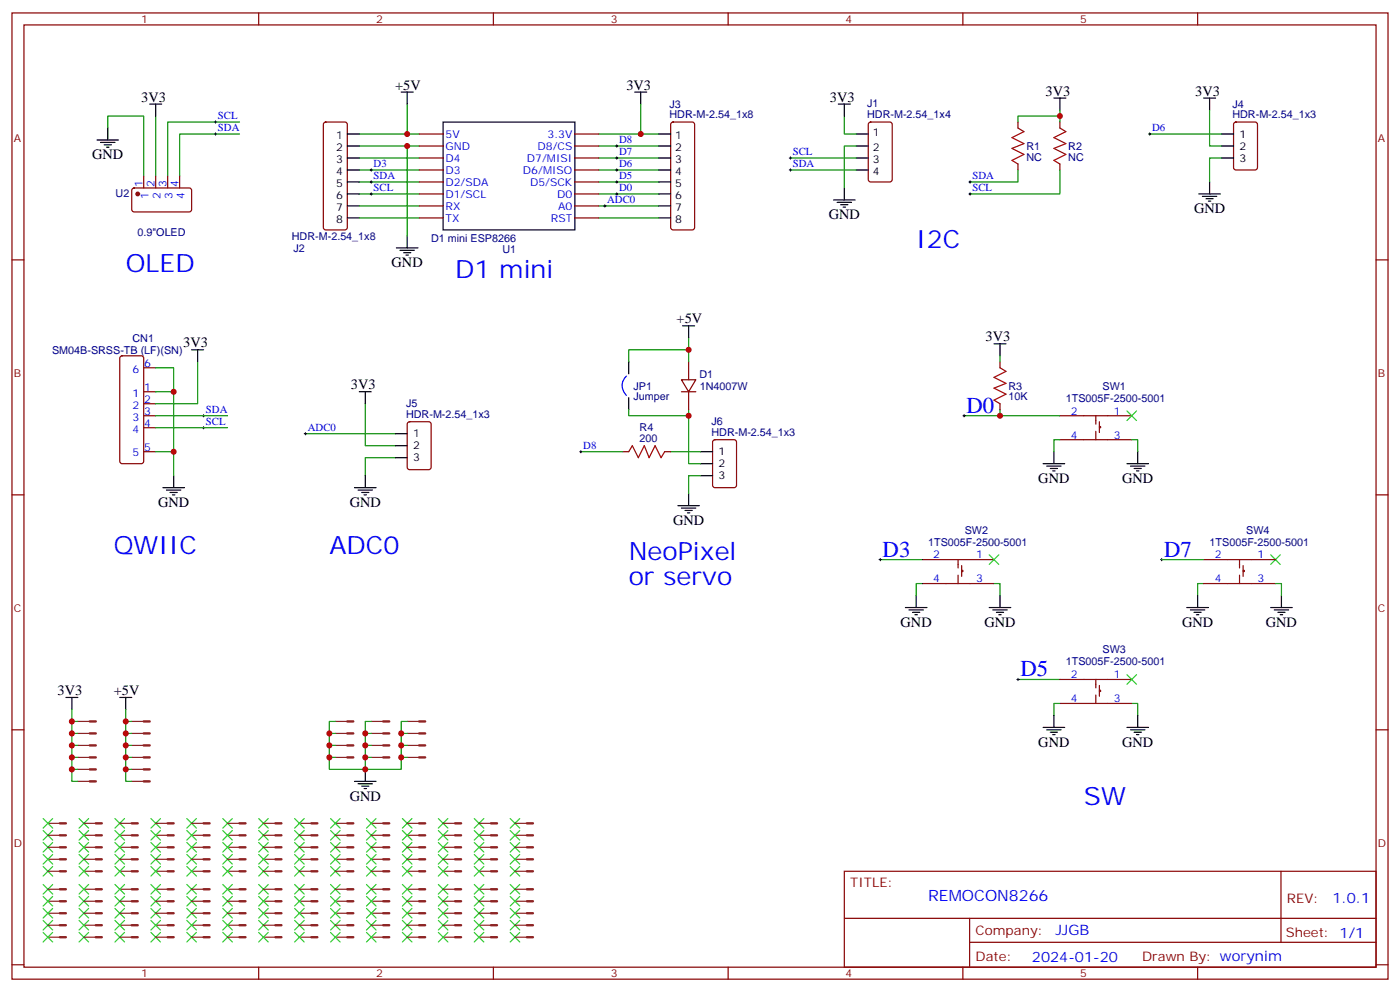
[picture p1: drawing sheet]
<svg xmlns="http://www.w3.org/2000/svg" width="412mm" height="292mm" viewBox="0 0 412 292" stroke-linecap="round" stroke-linejoin="round" font-family="sans-serif">
<g fill="none" stroke="#870000" stroke-width=".35">
<path d="M3.5 3.8h405.4v284.3h-405.4zM7.1 7.3h398.2v277.3h-398.2zM76.2 3.8v3.5M145.3 3.8v3.5M214.5 3.8v3.5M283.6 3.8v3.5M352.8 3.8v3.5M95.5 36.1l.5-.2h5.6l.5 .2 .2 .5v30.4l-.2 .5-.5 .2h-5.6l-.5-.3-.3-.4v-30.4zM123.5 39.4h7M169.3 39.4h7.1M197.8 36.1l.5-.2h5.6l.5 .2 .2 .5v30.4l-.2 .5-.5 .2h-5.6l-.5-.3-.2-.4v-30.4zM256 36.1l.5-.2h5.6l.7 .4v16.5l-.4 .7-5.9 .1-.7-.5v-16.5z"/>
<path d="M299.9 35.9v1.8M312.2 35.9v1.8M363.6 36.1l.5-.2h5.6l.7 .4v13l-.4 .7h-5.9l-.7-.4v-13zM39 55.5l.5-.2 16.5 .1 .4 .6v5.9l-.7 .5-16.5-.1-.4-.6v-5.7zM42.3 51.8v3.5M45.9 51.8v3.5M49.4 51.8v3.5M52.9 51.8v3.5M123.5 57.1h7M123.5 53.6h7M123.5 50h7M123.5 46.5h7"/>
<path d="M123.5 43h7M169.3 57.1h7.1M169.3 53.6h7.1M169.3 50h7.1M169.3 46.5h7.1M169.3 43h7.1M299.9 48.3v1.7M312.2 48.3v1.7M3.5 76.5h3.6M123.5 64.1h7M123.5 60.6h7M169.3 64.1h7.1"/>
<path d="M169.3 60.6h7.1M405.3 76.5h3.6M35.5 104.9l.5-.2h5.6l.5 .2 .2 .5v30.3l-.2 .5-.5 .3h-5.6l-.5-.3-.2-.5v-30.3zM42.3 115.3h3.6M42.3 118.8h3.6M42.3 108.2h3.6M200.7 111.8h4.3l-2.2 3.5zM200.7 115.3h4.3M202.8 106.5v5.3M202.8 115.3v5.3M294.6 106.5v1.7M294.6 118.8v1.8"/>
<path d="M42.3 122.3h3.6M42.3 132.9h3.6M42.3 125.9h3.6M120.2 124.3l.4-.2h5.7l.6 .4 .1 13-.5 .7h-5.9l-.6-.4-.1-13zM183.4 132.9h1.8M195.8 132.9h1.8M210.1 129.6l.5-.2h5.7l.6 .4 .1 13-.5 .7h-5.9l-.6-.5-.1-12.9zM312.2 129.4h21.2M312.2 122.3h21.2M322.8 122.3v2.5M322.8 126.9v2.5M323.8 125.5h.4v.4h-.4"/>
<path d="M323.8 124.1v3.2M3.5 145.6h3.6M405.3 145.6h3.6M271.6 171.7h21.2M271.6 164.7h21.2M282.2 164.7v2.4M282.2 169.3v2.4M283.3 167.9h.3v.3h-.3M283.3 166.4v3.2M354.5 171.7h21.2M354.5 164.7h21.2M365.1 164.7v2.4"/>
<path d="M365.1 169.3v2.4M366.2 167.9h.3v.3h-.3M366.2 166.4v3.2M312.2 200h21.2M322.8 200v2.4M3.5 214.8h3.6M312.2 207h21.2M322.8 204.5v2.5M323.8 203.1h.4v.4h-.4M323.8 201.7v3.2M405.3 214.8h3.6M248.7 256.4h156.6v28.2h-156.6z"/>
<path d="M377.3 256.4v20.9M248.7 270.2h156.5M285.6 277.3h119.6M285.6 270.2v14.2M3.5 283.9h3.6M76.2 284.6v3.5M145.3 284.6v3.5M214.5 284.6v3.5M283.6 284.6v3.5M352.8 284.6v3.5M405.3 283.9h3.6"/>
</g>
<g fill="none" stroke="#000" stroke-width=".35">
<path d="M31.7 37.7v3.5M44.1 30.6h3.5M45.9 30.6v3.5M102.3 39.4h3.5M118.2 27.1h3.5M119.9 27.1v3.5M130.5 35.9h38.8v31.8h-38.8zM187 27.1h3.5M188.7 27.1v3.5M194 39.4h3.6M246.9 30.6h3.6M248.7 30.6v3.5"/>
<path d="M252.2 39.4h3.6M310.4 28.9h3.6M312.2 28.9v3.5M354.5 28.9h3.6M356.3 28.9v3.5M359.8 39.4h3.6M28.6 41.2h6.3M29.6 41.9h4.3M30.7 42.6h2.1M31.4 43.3h.7M102.3 43h3.5M102.3 46.5h3.5"/>
<path d="M102.3 50h3.5M102.3 57.1h3.5M102.3 53.6h3.5M194 43h3.6M194 46.5h3.6M194 50h3.6M194 57.1h3.6M194 53.6h3.6M245.5 58.8h6.4M246.6 59.5h4.2M248.7 55.3v3.5M252.2 43h3.6"/>
<path d="M252.2 46.5h3.6M252.2 50h3.6M353.1 57.1h6.4M354.2 57.8h4.2M355.2 58.5h2.2M356 59.2h.7M356.3 53.6v3.5M359.8 43h3.6M359.8 46.5h3.6M102.3 60.6h3.5M102.3 64.1h3.5M116.8 73h6.3"/>
<path d="M117.8 73.7h4.3M118.9 74.4h2.1M119.6 75.1h.7M119.9 69.4v3.6M194 60.6h3.6M194 64.1h3.6M247.6 60.3h2.2M248.4 61h.7M201.1 95.9h3.5M202.8 95.9v3.5M56.4 102.9h3.6M58.2 102.9v3.6"/>
<path d="M105.8 115.3h3.6M107.6 115.3v3.5M185.2 106.5v3.5M185.2 117.1v3.5M292.8 101.2h3.5M294.6 101.2v3.5M51.2 140v3.5M107.6 140v3.5M116.4 134.7h3.5M116.4 127.6h3.5M116.4 131.2h3.5M206.4 136.5h3.5"/>
<path d="M206.4 140h3.5M206.4 132.9h3.5M307.3 136.5h6.3M308.3 137.2h4.3M309.4 137.9h2.1M310.1 138.6h.7M310.4 132.9v3.6M332 136.5h6.3M333 137.2h4.3M334.1 137.9h2.1M334.8 138.6h.7M335.1 132.9v3.6"/>
<path d="M48 143.5h6.3M49 144.2h4.3M50.1 144.9h2.1M50.8 145.6h.7M104.4 143.5h6.4M105.5 144.2h4.2M106.5 144.9h2.2M107.2 145.6h.7M199.7 148.8h6.3M200.7 149.5h4.3M201.8 150.2h2.1M202.5 150.9h.7"/>
<path d="M202.8 145.3v3.5M266.7 178.8h6.3M267.8 179.5h4.2M269.9 175.3v3.5M291.4 178.8h6.3M292.5 179.5h4.2M294.6 175.3v3.5M349.6 178.8h6.4M350.7 179.5h4.2M352.8 175.3v3.5M374.3 178.8h6.3M375.4 179.5h4.2"/>
<path d="M377.5 175.3v3.5M268.8 180.2h2.1M269.5 180.9h.7M293.5 180.2h2.1M294.2 180.9h.7M351.7 180.2h2.1M352.4 180.9h.7M376.4 180.2h2.1M377.1 180.9h.7M19.4 205.2h3.5M21.2 205.2v3.6M35.3 205.2h3.5"/>
<path d="M37 205.2v3.6M307.3 214.1h6.3M308.3 214.8h4.3M309.4 215.5h2.1M310.1 216.2h.7M310.4 210.5v3.6M332 214.1h6.3M333 214.8h4.3M334.1 215.5h2.1M334.8 216.2h.7M335.1 210.5v3.6M104.4 229.9h6.4"/>
<path d="M105.5 230.6h4.2M106.5 231.4h2.2M107.2 232.1h.7M107.6 226.4v3.5"/>
</g>
<g fill="none" stroke="#008700" stroke-width=".35">
<path d="M31.7 37.7v-3.6h10.6v17.7M45.9 34.1v17.7M70.6 35.9h-21.2v15.9M70.6 39.4h-17.7v12.4M105.8 39.4h14.1M119.9 30.6v8.8h3.6M188.7 30.6v8.8h-12.3M188.7 39.4h5.3M248.7 34.1v5.3h3.5M312.2 32.4v1.7h-12.3v1.8M312.2 34.1v1.8M338.7 39.4h21.1"/>
<path d="M356.3 32.4v10.6h3.5M105.8 57.1h17.7M105.8 53.6h17.7M105.8 50h17.7M105.8 46.5h17.7M105.8 43h14.1M123.5 43h-3.6v26.4M176.4 57.1h17.6M176.4 43h17.6M176.4 46.5h17.6M176.4 50h17.6M176.4 53.6h17.6"/>
<path d="M232.8 50h19.4M232.8 46.5h19.4M252.2 43h-3.5v12.3M299.9 50v3.6h-14.1M312.2 50v7.1h-26.4M359.8 46.5h-3.5v7.1M105.8 60.6h17.7M105.8 64.1h17.7M176.4 60.6h17.6M176.4 64.1h17.6M202.8 99.4v7.1M45.9 115.3h5.3v24.7"/>
<path d="M45.9 108.2h5.3v7.1M58.2 106.5v12.3h-12.3M107.6 118.8v12.4h8.8M202.8 102.9h-17.6v3.6M294.6 104.7v1.8M45.9 122.3h21.1M45.9 132.9h5.3M45.9 125.9h21.1M90 127.6h26.4M116.4 134.7h-8.8v5.3M171.1 132.9h12.3M185.2 120.6v1.7h17.6"/>
<path d="M197.6 132.9h8.8M202.8 120.6v15.9h3.6M206.4 140h-3.6v5.3M284 122.3h28.2M294.6 120.6v1.7M312.2 129.4h-1.8v3.5M333.4 129.4h1.7v3.5M259.3 164.7h12.3M271.6 171.7h-1.7v3.6M292.8 171.7h1.8v3.6M342.2 164.7h12.3M354.5 171.7h-1.7v3.6"/>
<path d="M375.7 171.7h1.8v3.6M299.9 200h12.3M21.2 219.4h1.7M21.2 215.8h1.7M21.2 208.8v3.5M22.9 212.3h-1.7v17.6h1.7M37 219.4h1.8M37 215.8h1.8M37 208.8v3.5M38.8 212.3h-1.8v17.6h1.8M97 219.4h1.8M97 215.8h1.8"/>
<path d="M98.8 212.3h-1.8v14.1h21.2v-14.1h1.7M107.6 215.8v3.6h1.8M107.6 219.4v3.5h1.8M109.4 212.3h-1.8v3.5h1.8M118.2 219.4h1.7M118.2 215.8h1.7M312.2 207h-1.8v3.5M333.4 207h1.7v3.5M21.2 222.9h1.7M21.2 226.4h1.7M37 222.9h1.8M37 226.4h1.8"/>
<path d="M97 222.9h1.8M107.6 222.9v3.5M118.2 222.9h1.7"/>
</g>
<path d="M299.9 37.7l1.7 1-3.5 1.8 3.5 1.8-3.5 1.4 3.5 1.7-3.5 1.8 1.8 1.1M312.2 37.7l1.8 1-3.6 1.8 3.6 1.8-3.6 1.4 3.6 1.7-3.6 1.8 1.8 1.1M294.6 108.2l1.7 1.1-3.5 1.8 3.5 1.7-3.5 1.4 3.5 1.8-3.5 1.8 1.8 1M185.2 132.9l1.1-1.7 1.7 3.5 1.8-3.5 1.4 3.5 1.8-3.5 1.7 3.5 1.1-1.8" fill="none" stroke="#a10000" stroke-width=".35"/>
<g fill="none" stroke="#000" stroke-width=".29">
<path d="M63.1 39.4h.8M63.1 35.9h.8M63.5 35.6v.7M63.5 39.1v.7M338.3 39.4h.7M338.7 39.1v.7M109 57.1h.7M109 50h.7M109 53.6h.7M109.4 49.7v.7M109.4 53.2v.7M109.4 56.7v.7"/>
<path d="M181.3 43h.7M181.3 57.1h.7M181.3 50h.7M181.3 53.6h.7M181.3 46.5h.7M181.7 42.6v.7M181.7 46.1v.7M181.7 49.7v.7M181.7 53.2v.7M181.7 56.7v.7M232.5 50h.7M232.5 46.5h.7"/>
<path d="M232.8 46.1v.7M232.8 49.7v.7M285.4 57.1h.7M285.4 53.6h.7M285.8 53.2v.7M285.8 56.7v.7M177.8 60.6h.7M178.2 60.3v.7M59.6 122.3h.7M59.6 125.9h.7M60 122v.7M60 125.5v.7"/>
<path d="M89.6 127.6h.7M90 127.3v.7M170.7 132.9h.7M171.1 132.6v.7M283.6 122.3h.7M284 122v.7M258.9 164.7h.7M259.3 164.3v.7M341.8 164.7h.7M342.2 164.3v.7M299.5 200h.7M299.9 199.6v.7"/>
</g>
<g fill="none" stroke="#3c3" stroke-width=".35">
<path d="M332 120.9l2.8 2.9M334.8 120.9l-2.8 2.9M291.4 163.3l2.8 2.8M294.2 163.3l-2.8 2.8M374.3 163.3l2.8 2.8M377.1 163.3l-2.8 2.8M332 198.5l2.8 2.9M334.8 198.5l-2.8 2.9M12.7 240.9l2.8 2.8M12.7 244.4l2.8 2.8M12.7 251.5l2.8 2.8M12.7 247.9l2.8 2.9"/>
<path d="M12.7 255l2.8 2.8M15.5 240.9l-2.8 2.8M15.5 244.4l-2.8 2.8M15.5 251.5l-2.8 2.8M15.5 247.9l-2.8 2.9M15.5 255l-2.8 2.8M23.3 255l2.8 2.8M23.3 247.9l2.8 2.9M23.3 251.5l2.8 2.8M23.3 244.4l2.8 2.8M23.3 240.9l2.8 2.8M26.1 240.9l-2.8 2.8"/>
<path d="M26.1 244.4l-2.8 2.8M26.1 255l-2.8 2.8M26.1 247.9l-2.8 2.9M26.1 251.5l-2.8 2.8M33.9 255l2.8 2.8M33.9 251.5l2.8 2.8M33.9 247.9l2.8 2.9M33.9 244.4l2.8 2.8M33.9 240.9l2.8 2.8M36.7 244.4l-2.8 2.8M36.7 240.9l-2.8 2.8M36.7 255l-2.8 2.8"/>
<path d="M36.7 247.9l-2.8 2.9M36.7 251.5l-2.8 2.8M44.4 255l2.9 2.8M44.4 247.9l2.9 2.9M44.4 251.5l2.9 2.8M44.4 244.4l2.9 2.8M44.4 240.9l2.9 2.8M47.3 244.4l-2.9 2.8M47.3 240.9l-2.9 2.8M47.3 255l-2.9 2.8M47.3 247.9l-2.9 2.9M47.3 251.5l-2.9 2.8"/>
<path d="M55 255l2.9 2.8M55 251.5l2.9 2.8M55 247.9l2.9 2.9M55 244.4l2.9 2.8M55 240.9l2.9 2.8M57.9 244.4l-2.9 2.8M57.9 240.9l-2.9 2.8M57.9 255l-2.9 2.8M57.9 247.9l-2.9 2.9M57.9 251.5l-2.9 2.8M65.6 240.9l2.8 2.8M65.6 244.4l2.8 2.8"/>
<path d="M65.6 255l2.8 2.8M65.6 247.9l2.8 2.9M65.6 251.5l2.8 2.8M68.4 244.4l-2.8 2.8M68.4 240.9l-2.8 2.8M68.4 255l-2.8 2.8M68.4 247.9l-2.8 2.9M68.4 251.5l-2.8 2.8M76.2 251.5l2.8 2.8M76.2 240.9l2.8 2.8M76.2 244.4l2.8 2.8M76.2 247.9l2.8 2.9"/>
<path d="M76.2 255l2.8 2.8M79 251.5l-2.8 2.8M79 255l-2.8 2.8M79 244.4l-2.8 2.8M79 247.9l-2.8 2.9M79 240.9l-2.8 2.8M86.8 240.9l2.8 2.8M86.8 244.4l2.8 2.8M86.8 251.5l2.8 2.8M86.8 247.9l2.8 2.9M86.8 255l2.8 2.8M89.6 251.5l-2.8 2.8"/>
<path d="M89.6 255l-2.8 2.8M89.6 240.9l-2.8 2.8M89.6 244.4l-2.8 2.8M89.6 247.9l-2.8 2.9M97.4 240.9l2.8 2.8M97.4 244.4l2.8 2.8M97.4 251.5l2.8 2.8M97.4 247.9l2.8 2.9M97.4 255l2.8 2.8M100.2 251.5l-2.8 2.8M100.2 255l-2.8 2.8M100.2 240.9l-2.8 2.8"/>
<path d="M100.2 244.4l-2.8 2.8M100.2 247.9l-2.8 2.9M107.9 240.9l2.9 2.8M107.9 244.4l2.9 2.8M107.9 251.5l2.9 2.8M107.9 247.9l2.9 2.9M107.9 255l2.9 2.8M110.8 240.9l-2.9 2.8M110.8 244.4l-2.9 2.8M110.8 251.5l-2.9 2.8M110.8 247.9l-2.9 2.9M110.8 255l-2.9 2.8"/>
<path d="M118.5 251.5l2.9 2.8M118.5 255l2.9 2.8M118.5 244.4l2.9 2.8M118.5 240.9l2.9 2.8M118.5 247.9l2.9 2.9M121.4 240.9l-2.9 2.8M121.4 244.4l-2.9 2.8M121.4 251.5l-2.9 2.8M121.4 255l-2.9 2.8M121.4 247.9l-2.9 2.9M129.1 255l2.8 2.8M129.1 247.9l2.8 2.9"/>
<path d="M129.1 251.5l2.8 2.8M129.1 244.4l2.8 2.8M129.1 240.9l2.8 2.8M131.9 255l-2.8 2.8M131.9 247.9l-2.8 2.9M131.9 251.5l-2.8 2.8M131.9 244.4l-2.8 2.8M131.9 240.9l-2.8 2.8M139.7 255l2.8 2.8M139.7 251.5l2.8 2.8M139.7 247.9l2.8 2.9M139.7 244.4l2.8 2.8"/>
<path d="M139.7 240.9l2.8 2.8M142.5 244.4l-2.8 2.8M142.5 240.9l-2.8 2.8M142.5 255l-2.8 2.8M142.5 247.9l-2.8 2.9M142.5 251.5l-2.8 2.8M150.3 255l2.8 2.8M150.3 251.5l2.8 2.8M150.3 244.4l2.8 2.8M150.3 240.9l2.8 2.8M150.3 247.9l2.8 2.9M153.1 244.4l-2.8 2.8"/>
<path d="M153.1 240.9l-2.8 2.8M153.1 251.5l-2.8 2.8M153.1 247.9l-2.8 2.9M153.1 255l-2.8 2.8M12.7 260.3l2.8 2.8M12.7 263.8l2.8 2.8M12.7 274.4l2.8 2.8M12.7 267.3l2.8 2.9M12.7 270.9l2.8 2.8M15.5 270.9l-2.8 2.8M15.5 274.4l-2.8 2.8M15.5 267.3l-2.8 2.9"/>
<path d="M15.5 263.8l-2.8 2.8M15.5 260.3l-2.8 2.8M23.3 260.3l2.8 2.8M23.3 263.8l2.8 2.8M23.3 270.9l2.8 2.8M23.3 267.3l2.8 2.9M23.3 274.4l2.8 2.8M26.1 270.9l-2.8 2.8M26.1 274.4l-2.8 2.8M26.1 260.3l-2.8 2.8M26.1 263.8l-2.8 2.8M26.1 267.3l-2.8 2.9"/>
<path d="M33.9 260.3l2.8 2.8M33.9 263.8l2.8 2.8M33.9 267.3l2.8 2.9M33.9 270.9l2.8 2.8M33.9 274.4l2.8 2.8M36.7 270.9l-2.8 2.8M36.7 274.4l-2.8 2.8M36.7 260.3l-2.8 2.8M36.7 263.8l-2.8 2.8M36.7 267.3l-2.8 2.9M44.4 260.3l2.9 2.8M44.4 263.8l2.9 2.8"/>
<path d="M44.4 270.9l2.9 2.8M44.4 267.3l2.9 2.9M44.4 274.4l2.9 2.8M47.3 274.4l-2.9 2.8M47.3 260.3l-2.9 2.8M47.3 263.8l-2.9 2.8M47.3 270.9l-2.9 2.8M47.3 267.3l-2.9 2.9M55 263.8l2.9 2.8M55 270.9l2.9 2.8M55 267.3l2.9 2.9M55 274.4l2.9 2.8"/>
<path d="M55 260.3l2.9 2.8M57.9 263.8l-2.9 2.8M57.9 270.9l-2.9 2.8M57.9 267.3l-2.9 2.9M57.9 274.4l-2.9 2.8M57.9 260.3l-2.9 2.8M65.6 274.4l2.8 2.8M65.6 260.3l2.8 2.8M65.6 263.8l2.8 2.8M65.6 270.9l2.8 2.8M65.6 267.3l2.8 2.9M68.4 260.3l-2.8 2.8"/>
<path d="M68.4 263.8l-2.8 2.8M68.4 270.9l-2.8 2.8M68.4 267.3l-2.8 2.9M68.4 274.4l-2.8 2.8M76.2 270.9l2.8 2.8M76.2 274.4l2.8 2.8M76.2 267.3l2.8 2.9M76.2 263.8l2.8 2.8M76.2 260.3l2.8 2.8M79 260.3l-2.8 2.8M79 263.8l-2.8 2.8M79 274.4l-2.8 2.8"/>
<path d="M79 267.3l-2.8 2.9M79 270.9l-2.8 2.8M86.8 274.4l2.8 2.8M86.8 270.9l2.8 2.8M86.8 267.3l2.8 2.9M86.8 263.8l2.8 2.8M86.8 260.3l2.8 2.8M89.6 263.8l-2.8 2.8M89.6 260.3l-2.8 2.8M89.6 274.4l-2.8 2.8M89.6 267.3l-2.8 2.9M89.6 270.9l-2.8 2.8"/>
<path d="M97.4 274.4l2.8 2.8M97.4 270.9l2.8 2.8M97.4 267.3l2.8 2.9M97.4 263.8l2.8 2.8M97.4 260.3l2.8 2.8M100.2 263.8l-2.8 2.8M100.2 260.3l-2.8 2.8M100.2 274.4l-2.8 2.8M100.2 267.3l-2.8 2.9M100.2 270.9l-2.8 2.8M107.9 274.4l2.9 2.8M107.9 270.9l2.9 2.8"/>
<path d="M107.9 267.3l2.9 2.9M107.9 263.8l2.9 2.8M107.9 260.3l2.9 2.8M110.8 263.8l-2.9 2.8M110.8 274.4l-2.9 2.8M110.8 267.3l-2.9 2.9M110.8 270.9l-2.9 2.8M110.8 260.3l-2.9 2.8M118.5 274.4l2.9 2.8M118.5 270.9l2.9 2.8M118.5 260.3l2.9 2.8M118.5 263.8l2.9 2.8"/>
<path d="M118.5 267.3l2.9 2.9M121.4 263.8l-2.9 2.8M121.4 260.3l-2.9 2.8M121.4 274.4l-2.9 2.8M121.4 267.3l-2.9 2.9M121.4 270.9l-2.9 2.8M129.1 270.9l2.8 2.8M129.1 274.4l2.8 2.8M129.1 260.3l2.8 2.8M129.1 263.8l2.8 2.8M129.1 267.3l2.8 2.9M131.9 270.9l-2.8 2.8"/>
<path d="M131.9 274.4l-2.8 2.8M131.9 263.8l-2.8 2.8M131.9 260.3l-2.8 2.8M131.9 267.3l-2.8 2.9M139.7 260.3l2.8 2.8M139.7 263.8l2.8 2.8M139.7 270.9l2.8 2.8M139.7 267.3l2.8 2.9M139.7 274.4l2.8 2.8M142.5 260.3l-2.8 2.8M142.5 263.8l-2.8 2.8M142.5 270.9l-2.8 2.8"/>
<path d="M142.5 267.3l-2.8 2.9M142.5 274.4l-2.8 2.8M150.3 270.9l2.8 2.8M150.3 274.4l2.8 2.8M150.3 267.3l2.8 2.9M150.3 263.8l2.8 2.8M150.3 260.3l2.8 2.8M153.1 260.3l-2.8 2.8M153.1 267.3l-2.8 2.9M153.1 270.9l-2.8 2.8M153.1 263.8l-2.8 2.8M153.1 274.4l-2.8 2.8"/>
</g>
<path d="M184.5 110.7a3.9 3.9 0 0 0 0 5.6" fill="none" stroke="#00f" stroke-width=".35"/>
<circle cx="40.6" cy="57.1" r=".53" fill="#870000" stroke="#870000" stroke-width=".35"/>
<g fill="none" stroke="#8c2424" stroke-width=".71">
<path d="M26.5 212.3h1.7M26.5 219.4h1.7M26.5 215.8h1.7M42.3 212.3h1.8M42.3 219.4h1.8M42.3 215.8h1.8M102.3 212.3h1.8M102.3 219.4h1.8M102.3 215.8h1.8M112.9 212.3h1.8M112.9 219.4h1.8M112.9 215.8h1.8"/>
<path d="M123.5 212.3h1.7M123.5 219.4h1.7M123.5 215.8h1.7M26.5 226.4h1.7M26.5 229.9h1.7M26.5 222.9h1.7M42.3 226.4h1.8M42.3 229.9h1.8M42.3 222.9h1.8M102.3 222.9h1.8M112.9 222.9h1.8M123.5 222.9h1.7"/>
<path d="M17.6 242.3h1.8M17.6 245.8h1.8M17.6 252.9h1.8M17.6 249.3h1.8M17.6 256.4h1.8M28.2 242.3h1.8M28.2 245.8h1.8M28.2 252.9h1.8M28.2 249.3h1.8M28.2 256.4h1.8M38.8 242.3h1.8M38.8 245.8h1.8"/>
<path d="M38.8 252.9h1.8M38.8 249.3h1.8M38.8 256.4h1.8M49.4 242.3h1.8M49.4 245.8h1.8M49.4 252.9h1.8M49.4 249.3h1.8M49.4 256.4h1.8M60 242.3h1.7M60 245.8h1.7M60 252.9h1.7M60 249.3h1.7"/>
<path d="M60 256.4h1.7M70.6 242.3h1.7M70.6 245.8h1.7M70.6 252.9h1.7M70.6 249.3h1.7M70.6 256.4h1.7M81.1 242.3h1.8M81.1 245.8h1.8M81.1 252.9h1.8M81.1 249.3h1.8M81.1 256.4h1.8M91.7 242.3h1.8"/>
<path d="M91.7 245.8h1.8M91.7 252.9h1.8M91.7 249.3h1.8M91.7 256.4h1.8M102.3 242.3h1.8M102.3 245.8h1.8M102.3 252.9h1.8M102.3 249.3h1.8M102.3 256.4h1.8M112.9 242.3h1.8M112.9 245.8h1.8M112.9 252.9h1.8"/>
<path d="M112.9 249.3h1.8M112.9 256.4h1.8M123.5 242.3h1.7M123.5 245.8h1.7M123.5 252.9h1.7M123.5 249.3h1.7M123.5 256.4h1.7M134.1 242.3h1.7M134.1 245.8h1.7M134.1 252.9h1.7M134.1 249.3h1.7M134.1 256.4h1.7"/>
<path d="M144.6 242.3h1.8M144.6 245.8h1.8M144.6 252.9h1.8M144.6 249.3h1.8M144.6 256.4h1.8M155.2 242.3h1.8M155.2 245.8h1.8M155.2 252.9h1.8M155.2 249.3h1.8M155.2 256.4h1.8M17.6 265.2h1.8M17.6 272.3h1.8"/>
<path d="M17.6 268.7h1.8M17.6 275.8h1.8M17.6 261.7h1.8M28.2 265.2h1.8M28.2 272.3h1.8M28.2 268.7h1.8M28.2 275.8h1.8M28.2 261.7h1.8M38.8 265.2h1.8M38.8 272.3h1.8M38.8 268.7h1.8M38.8 275.8h1.8"/>
<path d="M38.8 261.7h1.8M49.4 265.2h1.8M49.4 272.3h1.8M49.4 268.7h1.8M49.4 275.8h1.8M49.4 261.7h1.8M60 265.2h1.7M60 272.3h1.7M60 268.7h1.7M60 275.8h1.7M60 261.7h1.7M70.6 265.2h1.7"/>
<path d="M70.6 272.3h1.7M70.6 268.7h1.7M70.6 275.8h1.7M70.6 261.7h1.7M81.1 265.2h1.8M81.1 272.3h1.8M81.1 268.7h1.8M81.1 275.8h1.8M81.1 261.7h1.8M91.7 265.2h1.8M91.7 272.3h1.8M91.7 268.7h1.8"/>
<path d="M91.7 275.8h1.8M91.7 261.7h1.8M102.3 265.2h1.8M102.3 272.3h1.8M102.3 268.7h1.8M102.3 275.8h1.8M102.3 261.7h1.8M112.9 265.2h1.8M112.9 272.3h1.8M112.9 268.7h1.8M112.9 275.8h1.8M112.9 261.7h1.8"/>
<path d="M123.5 265.2h1.7M123.5 272.3h1.7M123.5 268.7h1.7M123.5 275.8h1.7M123.5 261.7h1.7M134.1 265.2h1.7M134.1 272.3h1.7M134.1 268.7h1.7M134.1 275.8h1.7M134.1 261.7h1.7M144.6 265.2h1.8M144.6 272.3h1.8"/>
<path d="M144.6 268.7h1.8M144.6 275.8h1.8M144.6 261.7h1.8M155.2 265.2h1.8M155.2 272.3h1.8M155.2 268.7h1.8M155.2 275.8h1.8M155.2 261.7h1.8"/>
</g>
<g fill="none" stroke="#8c2424" stroke-width=".35">
<path d="M22.9 212.3h3.6M22.9 219.4h3.6M22.9 215.8h3.6M38.8 212.3h3.5M38.8 219.4h3.5M38.8 215.8h3.5M98.8 212.3h3.5M98.8 219.4h3.5M98.8 215.8h3.5M109.4 212.3h3.5M109.4 219.4h3.5M109.4 215.8h3.5"/>
<path d="M119.9 212.3h3.6M119.9 219.4h3.6M119.9 215.8h3.6M22.9 226.4h3.6M22.9 229.9h3.6M22.9 222.9h3.6M38.8 226.4h3.5M38.8 229.9h3.5M38.8 222.9h3.5M98.8 222.9h3.5M109.4 222.9h3.5M119.9 222.9h3.6"/>
<path d="M14.1 242.3h3.5M14.1 245.8h3.5M14.1 252.9h3.5M14.1 249.3h3.5M14.1 256.4h3.5M24.7 242.3h3.5M24.7 245.8h3.5M24.7 252.9h3.5M24.7 249.3h3.5M24.7 256.4h3.5M35.3 242.3h3.5M35.3 245.8h3.5"/>
<path d="M35.3 252.9h3.5M35.3 249.3h3.5M35.3 256.4h3.5M45.9 242.3h3.5M45.9 245.8h3.5M45.9 252.9h3.5M45.9 249.3h3.5M45.9 256.4h3.5M56.4 242.3h3.6M56.4 245.8h3.6M56.4 252.9h3.6M56.4 249.3h3.6"/>
<path d="M56.4 256.4h3.6M67 242.3h3.6M67 245.8h3.6M67 252.9h3.6M67 249.3h3.6M67 256.4h3.6M77.6 242.3h3.5M77.6 245.8h3.5M77.6 252.9h3.5M77.6 249.3h3.5M77.6 256.4h3.5M88.2 242.3h3.5"/>
<path d="M88.2 245.8h3.5M88.2 252.9h3.5M88.2 249.3h3.5M88.2 256.4h3.5M98.8 242.3h3.5M98.8 245.8h3.5M98.8 252.9h3.5M98.8 249.3h3.5M98.8 256.4h3.5M109.4 242.3h3.5M109.4 245.8h3.5M109.4 252.9h3.5"/>
<path d="M109.4 249.3h3.5M109.4 256.4h3.5M119.9 242.3h3.6M119.9 245.8h3.6M119.9 252.9h3.6M119.9 249.3h3.6M119.9 256.4h3.6M130.5 242.3h3.6M130.5 245.8h3.6M130.5 252.9h3.6M130.5 249.3h3.6M130.5 256.4h3.6"/>
<path d="M141.1 242.3h3.5M141.1 245.8h3.5M141.1 252.9h3.5M141.1 249.3h3.5M141.1 256.4h3.5M151.7 242.3h3.5M151.7 245.8h3.5M151.7 252.9h3.5M151.7 249.3h3.5M151.7 256.4h3.5M14.1 265.2h3.5M14.1 272.3h3.5"/>
<path d="M14.1 268.7h3.5M14.1 275.8h3.5M14.1 261.7h3.5M24.7 265.2h3.5M24.7 272.3h3.5M24.7 268.7h3.5M24.7 275.8h3.5M24.7 261.7h3.5M35.3 265.2h3.5M35.3 272.3h3.5M35.3 268.7h3.5M35.3 275.8h3.5"/>
<path d="M35.3 261.7h3.5M45.9 265.2h3.5M45.9 272.3h3.5M45.9 268.7h3.5M45.9 275.8h3.5M45.9 261.7h3.5M56.4 265.2h3.6M56.4 272.3h3.6M56.4 268.7h3.6M56.4 275.8h3.6M56.4 261.7h3.6M67 265.2h3.6"/>
<path d="M67 272.3h3.6M67 268.7h3.6M67 275.8h3.6M67 261.7h3.6M77.6 265.2h3.5M77.6 272.3h3.5M77.6 268.7h3.5M77.6 275.8h3.5M77.6 261.7h3.5M88.2 265.2h3.5M88.2 272.3h3.5M88.2 268.7h3.5"/>
<path d="M88.2 275.8h3.5M88.2 261.7h3.5M98.8 265.2h3.5M98.8 272.3h3.5M98.8 268.7h3.5M98.8 275.8h3.5M98.8 261.7h3.5M109.4 265.2h3.5M109.4 272.3h3.5M109.4 268.7h3.5M109.4 275.8h3.5M109.4 261.7h3.5"/>
<path d="M119.9 265.2h3.6M119.9 272.3h3.6M119.9 268.7h3.6M119.9 275.8h3.6M119.9 261.7h3.6M130.5 265.2h3.6M130.5 272.3h3.6M130.5 268.7h3.6M130.5 275.8h3.6M130.5 261.7h3.6M141.1 265.2h3.5M141.1 272.3h3.5"/>
<path d="M141.1 268.7h3.5M141.1 275.8h3.5M141.1 261.7h3.5M151.7 265.2h3.5M151.7 272.3h3.5M151.7 268.7h3.5M151.7 275.8h3.5M151.7 261.7h3.5"/>
</g>
<g fill="#c00">
<circle cx="202.8" cy="102.9" r=".88"/>
<circle cx="202.8" cy="122.3" r=".88"/>
<circle cx="294.6" cy="122.3" r=".88"/>
<circle cx="312.2" cy="34.1" r=".88"/>
<circle cx="119.9" cy="43" r=".88"/>
<circle cx="119.9" cy="39.4" r=".88"/>
<circle cx="188.7" cy="39.4" r=".88"/>
<circle cx="51.2" cy="132.9" r=".88"/>
<circle cx="51.2" cy="115.3" r=".88"/>
<circle cx="107.6" cy="215.8" r=".88"/>
<circle cx="107.6" cy="219.4" r=".88"/>
<circle cx="107.6" cy="226.4" r=".88"/>
<circle cx="107.6" cy="222.9" r=".88"/>
<circle cx="118.2" cy="222.9" r=".88"/>
<circle cx="118.2" cy="219.4" r=".88"/>
<circle cx="118.2" cy="215.8" r=".88"/>
<circle cx="97" cy="215.8" r=".88"/>
<circle cx="97" cy="219.4" r=".88"/>
<circle cx="97" cy="222.9" r=".88"/>
<circle cx="37" cy="226.4" r=".88"/>
<circle cx="37" cy="222.9" r=".88"/>
<circle cx="37" cy="219.4" r=".88"/>
<circle cx="37" cy="215.8" r=".88"/>
<circle cx="21.2" cy="226.4" r=".88"/>
<circle cx="21.2" cy="222.9" r=".88"/>
<circle cx="21.2" cy="219.4" r=".88"/>
<circle cx="21.2" cy="215.8" r=".88"/>
<circle cx="37" cy="212.3" r=".88"/>
<circle cx="21.2" cy="212.3" r=".88"/>
</g>
<g font-size="7.4" fill="#00f">
<text x="269.9" y="73">I2C</text>
<text x="37" y="80">OLED</text>
<text x="134.1" y="81.8">D1 mini</text>
<text x="33.5" y="162.9">QWIIC</text>
<text x="97" y="162.9">ADC0</text>
<text x="185.2" y="164.7">NeoPixel</text>
<text x="185.2" y="172.1">or servo</text>
<text x="319.3" y="237">SW</text>
</g>
<g font-size="6.7" fill="#00f">
<text x="284.7" y="121.5">D0</text>
<text x="260" y="163.8">D3</text>
<text x="342.9" y="163.8">D7</text>
<text x="300.6" y="199.1">D5</text>
</g>
<text font-size="4.6" fill="#00f" x="273.4" y="265.2">REMOCON8266</text>
<g font-size="4.2">
<text x="41.6" y="29.9">3V3</text>
<text x="116.4" y="26.4">+5V</text>
<text x="184.5" y="26.4">3V3</text>
<text x="244.5" y="29.9">3V3</text>
<text x="308" y="28.2">3V3</text>
<text x="352.1" y="28.2">3V3</text>
<text x="27.2" y="46.8">GND</text>
<text x="244.1" y="64.5">GND</text>
<text x="351.7" y="62.7">GND</text>
<text x="115.4" y="78.6">GND</text>
<text x="199.3" y="95.2">+5V</text>
<text x="290.3" y="100.5">3V3</text>
<text x="54" y="102.2">3V3</text>
<text x="103.4" y="114.6">3V3</text>
<text x="305.9" y="142.1">GND</text>
<text x="330.6" y="142.1">GND</text>
<text x="46.6" y="149.2">GND</text>
<text x="103" y="149.2">GND</text>
<text x="198.3" y="154.4">GND</text>
<text x="265.3" y="184.4">GND</text>
<text x="290" y="184.4">GND</text>
<text x="348.2" y="184.4">GND</text>
<text x="372.9" y="184.4">GND</text>
<text x="16.9" y="204.5">3V3</text>
<text x="33.5" y="204.5">+5V</text>
<text x="305.9" y="219.7">GND</text>
<text x="330.6" y="219.7">GND</text>
<text x="103" y="235.6">GND</text>
</g>
<g font-size="4.2" fill="#00f">
<text x="392.5" y="265.7">1.0.1</text>
<text x="310.9" y="275.2">JJGB</text>
<text x="304" y="283">2024-01-20</text>
</g>
<g font-size="3.9" fill="#800">
<text x="250.5" y="261">TITLE:</text>
<text x="379.1" y="265.7">REV:</text>
<text x="287.4" y="275.2">Company:</text>
<text x="378.7" y="275.8">Sheet: 1/1</text>
<text x="287.4" y="282.9">Date:</text>
<text x="336.4" y="282.9">Drawn By: worynim</text>
</g>
<g font-size="3.2" fill="#800">
<text x="41.6" y="6.8">1</text>
<text x="110.8" y="6.8">2</text>
<text x="179.9" y="6.8">3</text>
<text x="249.1" y="6.8">4</text>
<text x="318.2" y="6.8">5</text>
<text x="4.1" y="41.9">A</text>
<text x="405.9" y="41.9">A</text>
<text x="4.1" y="111.1">B</text>
<text x="405.9" y="111.1">B</text>
<text x="4.1" y="180.2">C</text>
<text x="405.9" y="180.2">C</text>
<text x="4.1" y="249.3">D</text>
<text x="405.9" y="249.3">D</text>
<text x="41.6" y="287.6">1</text>
<text x="110.8" y="287.6">2</text>
<text x="179.9" y="287.6">3</text>
<text x="249.1" y="287.6">4</text>
<text x="318.2" y="287.6">5</text>
</g>
<g font-size="3.2" fill="#00f">
<text x="64.2" y="35">SCL</text>
<text x="64.2" y="38.6">SDA</text>
<text x="131.2" y="40.5">5V</text>
<text x="161.3" y="40.5">3.3V</text>
<text x="339.4" y="38.6">D6</text>
<text x="131.2" y="44">GND</text>
<text x="131.2" y="47.6">D4</text>
<text x="155.2" y="47.6">D7/MISI</text>
<text x="158.3" y="44">D8/CS</text>
<text x="182.4" y="42.1">D8</text>
<text x="182.4" y="45.6">D7</text>
<text x="233.5" y="45.6">SCL</text>
<text x="110.1" y="49.1">D3</text>
<text x="110.1" y="52.7">SDA</text>
<text x="131.2" y="51.1">D3</text>
<text x="154.1" y="51.1">D6/MISO</text>
<text x="182.4" y="52.7">D5</text>
<text x="182.4" y="49.1">D6</text>
<text x="233.5" y="49.1">SDA</text>
<text x="286.5" y="52.7">SDA</text>
<text x="42" y="55.1" transform="rotate(-90 42 55.1)">1</text>
<text x="43.7" y="58.6" transform="rotate(-90 43.7 58.6)">1</text>
<text x="45.5" y="55.1" transform="rotate(-90 45.5 55.1)">2</text>
<text x="47.3" y="58.6" transform="rotate(-90 47.3 58.6)">2</text>
<text x="49" y="55.1" transform="rotate(-90 49 55.1)">3</text>
<text x="50.8" y="58.6" transform="rotate(-90 50.8 58.6)">3</text>
<text x="52.6" y="55.1" transform="rotate(-90 52.6 55.1)">4</text>
<text x="54.3" y="58.6" transform="rotate(-90 54.3 58.6)">4</text>
<text x="110.1" y="56.2">SCL</text>
<text x="131.2" y="54.6">D2/SDA</text>
<text x="131.2" y="58.1">D1/SCL</text>
<text x="156.1" y="54.6">D5/SCK</text>
<text x="164.2" y="58.1">D0</text>
<text x="178.9" y="59.7">ADC0</text>
<text x="182.4" y="56.2">D0</text>
<text x="286.5" y="56.2">SCL</text>
<text x="131.2" y="61.7">RX</text>
<text x="131.2" y="65.2">TX</text>
<text x="162.3" y="65.2">RST</text>
<text x="164.4" y="61.7">A0</text>
<text x="42.5" y="107.9">6</text>
<text x="39" y="109.6">6</text>
<text x="39" y="116.7">1</text>
<text x="42.5" y="114.9">1</text>
<text x="42.5" y="118.5">2</text>
<text x="39" y="120.2">2</text>
<text x="39" y="123.8">3</text>
<text x="42.5" y="122">3</text>
<text x="42.5" y="125.5">4</text>
<text x="60.7" y="121.5">SDA</text>
<text x="60.7" y="125">SCL</text>
<text x="315.5" y="122">2</text>
<text x="328.1" y="122">1</text>
<text x="39" y="127.3">4</text>
<text x="90.7" y="126.8">ADC0</text>
<text x="315.5" y="129">4</text>
<text x="328.1" y="129">3</text>
<text x="39" y="134.3">5</text>
<text x="42.5" y="132.6">5</text>
<text x="171.8" y="132">D8</text>
<text x="274.9" y="164.3">2</text>
<text x="287.5" y="164.3">1</text>
<text x="357.8" y="164.3">2</text>
<text x="370.4" y="164.3">1</text>
<text x="274.9" y="171.4">4</text>
<text x="287.5" y="171.4">3</text>
<text x="357.8" y="171.4">4</text>
<text x="370.4" y="171.4">3</text>
<text x="315.5" y="199.6">2</text>
<text x="328.1" y="199.6">1</text>
<text x="315.5" y="206.7">4</text>
<text x="328.1" y="206.7">3</text>
</g>
<g font-size="3.2" fill="#000080">
<text x="197.2" y="34.9">HDR-M-2.54_1x8</text>
<text x="197.2" y="31.7">J3</text>
<text x="255.4" y="34.9">HDR-M-2.54_1x4</text>
<text x="255.4" y="31.6">J1</text>
<text x="363" y="34.9">HDR-M-2.54_1x3</text>
<text x="363" y="31.7">J4</text>
<text x="302.3" y="47.3">NC</text>
<text x="302.3" y="44.1">R1</text>
<text x="314.7" y="47.3">NC</text>
<text x="314.7" y="44.1">R2</text>
<text x="34" y="57.8">U2</text>
<text x="40.5" y="69.4">0.9&quot;OLED</text>
<text x="86" y="70.8">HDR-M-2.54_1x8</text>
<text x="127" y="71.2">D1 mini ESP8266</text>
<text x="86.5" y="74.3">J2</text>
<text x="148" y="74.4">U1</text>
<text x="39" y="100.5">CN1</text>
<text x="15.3" y="104.1">SM04B-SRSS-TB (LF)(SN)</text>
<text x="206" y="111.1">D1</text>
<text x="119.6" y="119.9">J5</text>
<text x="186.6" y="117.8">Jumper</text>
<text x="186.6" y="114.7">JP1</text>
<text x="206.1" y="114.7">1N4007W</text>
<text x="297" y="117.8">10K</text>
<text x="297" y="114.7">R3</text>
<text x="314" y="118.2">1TS005F-2500-5001</text>
<text x="324.8" y="114.7">SW1</text>
<text x="119.6" y="123">HDR-M-2.54_1x3</text>
<text x="209.6" y="125.2">J6</text>
<text x="188.4" y="130.1">200</text>
<text x="188.4" y="126.9">R4</text>
<text x="209.6" y="128.3">HDR-M-2.54_1x3</text>
<text x="273.4" y="160.5">1TS005F-2500-5001</text>
<text x="284.2" y="157">SW2</text>
<text x="356.3" y="160.5">1TS005F-2500-5001</text>
<text x="367.1" y="157">SW4</text>
<text x="314" y="195.8">1TS005F-2500-5001</text>
<text x="324.8" y="192.3">SW3</text>
</g>
<g font-size="3.2">
<text x="99" y="40.9">1</text>
<text x="198.9" y="40.9">1</text>
<text x="257.1" y="40.1">1</text>
<text x="365.1" y="40.5">1</text>
<text x="99" y="44.4">2</text>
<text x="99" y="47.9">3</text>
<text x="198.9" y="44.4">2</text>
<text x="198.9" y="47.9">3</text>
<text x="257.1" y="44.4">2</text>
<text x="257.1" y="47.9">3</text>
<text x="365.1" y="47.6">3</text>
<text x="365.1" y="44">2</text>
<text x="99" y="51.4">4</text>
<text x="198.9" y="51.4">4</text>
<text x="257.1" y="51.4">4</text>
<text x="99" y="55">5</text>
<text x="99" y="58.5">6</text>
<text x="198.9" y="55">5</text>
<text x="198.9" y="58.5">6</text>
<text x="99" y="62">7</text>
<text x="99" y="65.5">8</text>
<text x="198.9" y="62">7</text>
<text x="198.9" y="65.5">8</text>
<text x="121.7" y="128.7">1</text>
<text x="121.7" y="135.7">3</text>
<text x="121.7" y="132.2">2</text>
<text x="211.7" y="134">1</text>
<text x="211.7" y="137.5">2</text>
<text x="211.7" y="141">3</text>
</g>
</svg>
